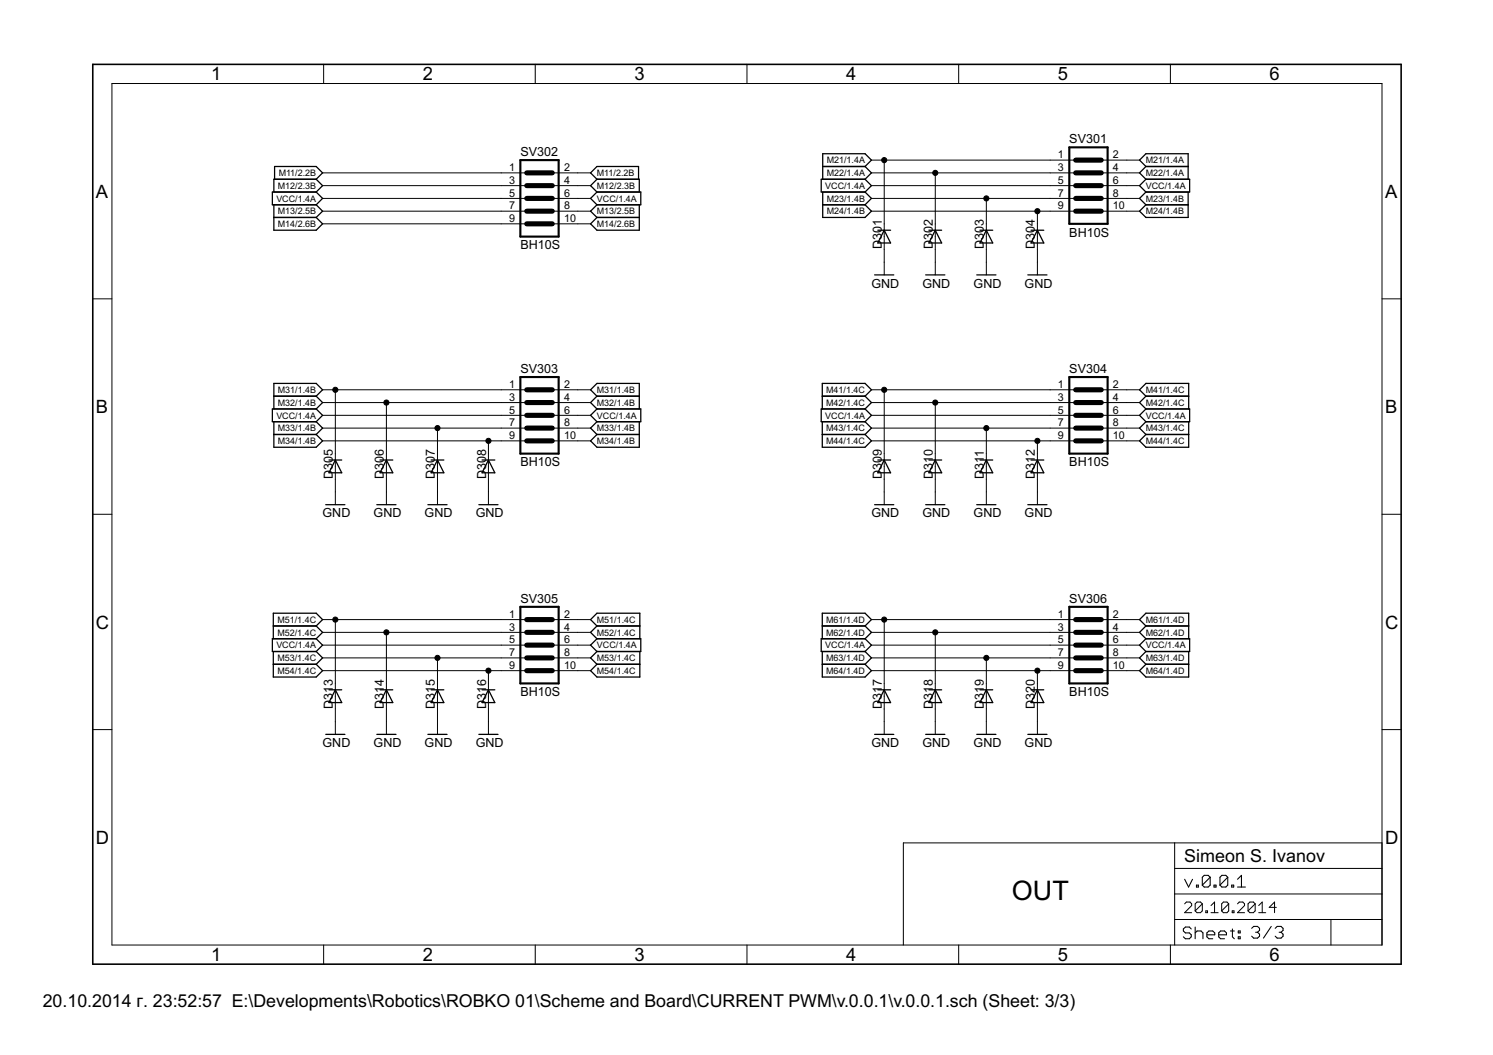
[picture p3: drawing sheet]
<svg xmlns="http://www.w3.org/2000/svg" width="297mm" height="210mm" viewBox="0 0 297 210" stroke-linecap="round" stroke-linejoin="round" font-family="sans-serif">
<g fill="#000" stroke="#000" stroke-width="1">
<path d="M104.8 34.4h5.1zM104.8 36.9h5.1zM104.8 39.5h5.1zM214 31.9h5.1zM214 34.4h5.1zM214 39.5h5.1zM214 36.9h5.1zM104.8 42h5.1zM104.8 44.5h5.1zM214 42h5.1zM104.8 77.6h5.1zM214 77.6h5.1z"/>
<path d="M104.8 87.7h5.1zM104.8 85.2h5.1zM104.8 82.6h5.1zM104.8 80.1h5.1zM214 80.1h5.1zM214 85.2h5.1zM214 82.6h5.1zM214 87.7h5.1zM104.8 123.3h5.1zM104.8 125.8h5.1zM104.8 130.9h5.1zM104.8 128.4h5.1z"/>
<path d="M104.8 133.4h5.1zM214 123.3h5.1zM214 125.8h5.1zM214 130.9h5.1zM214 128.4h5.1zM214 133.4h5.1z"/>
</g>
<g fill="#000" stroke="#000" stroke-width=".25">
<path d="M54.5 35.7v2.5zM54.6 33.1v2.6zM54.2 38.2h8.7zM54.6 35.7h8.3zM54.6 33.1h8.3zM54.5 38.2h8.4zM54.5 35.7h8.4zM64.2 39.5l-1.3 1.2zM62.9 38.2l1.3 1.3zM64.2 34.4l-1.3 1.3zM62.9 33.1l1.3 1.3zM64.2 36.9l-1.3 1.3z"/>
<path d="M62.9 35.7l1.3 1.2zM117.5 39.5l1.3-1.3zM117.5 39.5l1.3 1.2zM117.5 34.4l1.3-1.3zM117.5 34.4l1.3 1.3zM117.5 36.9l1.3-1.2zM117.5 36.9l1.3 1.3zM118.8 38.2h8.7zM118.8 33.1h8.2zM118.8 35.7h8.2zM118.8 35.7h8.4zM118.8 38.2h8.4z"/>
<path d="M127 33.1v2.6zM127.2 35.7v2.5zM127.5 38.2v2.5zM163.4 35.7v2.5zM163.7 30.6v2.5zM163.7 33.1v2.6zM163.4 38.2h8.7zM163.4 35.7h8.7zM163.7 33.1h8.4zM163.7 30.6h8.4zM163.7 35.7h8.4zM163.7 38.2h8.4z"/>
<path d="M173.4 36.9l-1.3 1.3zM172.1 35.7l1.3 1.2zM172.1 33.1l1.3-1.2zM172.1 30.6l1.3 1.3zM173.4 34.4l-1.3 1.3zM172.1 33.1l1.3 1.3zM173.4 39.5l-1.3 1.2zM172.1 38.2l1.3 1.3zM226.7 36.9l1.3-1.2zM226.7 36.9l1.3 1.3zM226.7 31.9l1.3-1.3zM226.7 31.9l1.3 1.2z"/>
<path d="M226.7 34.4l1.3-1.3zM226.7 34.4l1.3 1.3zM226.7 39.5l1.3-1.3zM226.7 39.5l1.3 1.2zM228 35.7h8.7zM228 38.2h8.7zM228 30.6h8.4zM228 33.1h8.4zM228 35.7h8.4zM228 38.2h8.4zM236.4 30.6v2.5zM236.4 33.1v2.6z"/>
<path d="M236.4 38.2v2.5zM236.7 35.7v2.5zM54.2 38.2v2.5zM54.5 40.7v2.6zM54.5 43.3v2.5zM54.2 40.7h8.7zM54.5 43.3h8.4zM54.5 40.7h8.4zM54.5 45.8h8.4zM62.9 43.3l1.3-1.3zM62.9 40.7l1.3 1.3zM64.2 44.5l-1.3 1.3z"/>
<path d="M62.9 43.3l1.3 1.2zM117.5 42l1.3-1.3zM117.5 42l1.3 1.3zM117.5 44.5l1.3-1.2zM117.5 44.5l1.3 1.3zM118.8 40.7h8.7zM118.8 40.7h8.4zM118.8 43.3h8.4zM118.8 45.8h8.4zM127.2 40.7v2.6zM127.2 43.3v2.5zM163.7 38.2v2.5z"/>
<path d="M163.7 40.7v2.6zM163.7 40.7h8.4zM163.7 43.3h8.4zM172.1 43.3l1.3-1.3zM172.1 40.7l1.3 1.3zM174 54.7h3.8zM174.6 45.8h1.3zM174.6 48.3h2.6zM175.9 45.8l-1.3 2.5zM175.9 45.8h1.3zM175.9 45.8l1.3 2.5zM184.2 54.7h3.8z"/>
<path d="M184.8 45.8h1.3zM184.8 48.3h2.5zM186.1 45.8l-1.3 2.5zM186.1 45.8h1.2zM186.1 45.8l1.2 2.5zM194.3 54.7h3.8zM195 45.8h1.2zM195 48.3h2.5zM196.2 45.8l-1.2 2.5zM196.2 45.8h1.3zM196.2 45.8l1.3 2.5zM204.5 54.7h3.8z"/>
<path d="M205.1 45.8h1.3zM205.1 48.3h2.6zM206.4 45.8l-1.3 2.5zM206.4 45.8h1.3zM206.4 45.8l1.3 2.5zM226.7 42l1.3-1.3zM226.7 42l1.3 1.3zM228 40.7h8.4zM228 43.3h8.4zM236.4 40.7v2.6zM54.5 76.3v2.5zM54.5 78.8h8.4z"/>
<path d="M54.5 76.3h8.4zM64.2 77.6l-1.3 1.2zM62.9 76.3l1.3 1.3zM117.5 77.6l1.3-1.3zM117.5 77.6l1.3 1.2zM118.8 78.8h8.4zM118.8 76.3h8.4zM127.2 78.8v2.6zM127.2 76.3v2.5zM163.6 76.3v2.5zM163.6 78.8h8.5zM163.6 76.3h8.5z"/>
<path d="M173.4 77.6l-1.3 1.2zM172.1 76.3l1.3 1.3zM226.7 77.6l1.3-1.3zM226.7 77.6l1.3 1.2zM228 76.3h8.5zM228 78.8h8.5zM236.5 76.3v2.5zM236.5 78.8v2.6zM54.2 81.4v2.5zM54.5 78.8v2.6zM54.5 83.9v2.5zM54.5 86.4v2.6z"/>
<path d="M54.2 83.9h8.7zM54.2 81.4h8.7zM54.5 81.4h8.4zM54.5 86.4h8.4zM54.5 83.9h8.4zM54.5 89h8.4zM64.2 82.6l-1.3 1.3zM62.9 81.4l1.3 1.2zM64.2 80.1l-1.3 1.3zM62.9 78.8l1.3 1.3zM64.2 85.2l-1.3 1.2zM62.9 83.9l1.3 1.3z"/>
<path d="M64.2 87.7l-1.3 1.3zM62.9 86.4l1.3 1.3zM65.4 91.5h1.3zM65.4 94.1h2.6zM66.7 91.5l-1.3 2.6zM66.7 91.5h1.3zM66.7 91.5l1.3 2.6zM75.6 91.5h1.3zM75.6 94.1h2.5zM76.9 91.5l-1.3 2.6zM76.9 91.5h1.2zM76.9 91.5l1.2 2.6z"/>
<path d="M85.8 91.5h1.2zM85.8 94.1h2.5zM87 91.5l-1.2 2.6zM87 91.5h1.3zM87 91.5l1.3 2.6zM95.9 91.5h1.3zM95.9 94.1h2.5zM97.2 91.5l-1.3 2.6zM97.2 91.5h1.2zM97.2 91.5l1.2 2.6zM117.5 82.6l1.3-1.2zM117.5 82.6l1.3 1.3z"/>
<path d="M117.5 80.1l1.3-1.3zM117.5 80.1l1.3 1.3zM117.5 85.2l1.3-1.3zM117.5 85.2l1.3 1.2zM117.5 87.7l1.3-1.3zM117.5 87.7l1.3 1.3zM118.8 81.4h8.7zM118.8 83.9h8.7zM118.8 81.4h8.4zM118.8 83.9h8.4zM118.8 86.4h8.4zM118.8 89h8.4z"/>
<path d="M127.2 83.9v2.5zM127.2 86.4v2.6zM127.5 81.4v2.5zM163.4 81.4v2.5zM163.6 78.8v2.6zM163.6 83.9v2.5zM163.6 86.4v2.6zM163.4 83.9h8.7zM163.4 81.4h8.7zM163.6 81.4h8.5zM163.6 86.4h8.5zM163.6 83.9h8.5z"/>
<path d="M163.6 89h8.5zM173.4 82.6l-1.3 1.3zM172.1 81.4l1.3 1.2zM173.4 80.1l-1.3 1.3zM172.1 78.8l1.3 1.3zM173.4 85.2l-1.3 1.2zM172.1 83.9l1.3 1.3zM173.4 87.7l-1.3 1.3zM172.1 86.4l1.3 1.3zM174.6 91.5h1.3zM174.6 94.1h2.6zM175.9 91.5l-1.3 2.6z"/>
<path d="M175.9 91.5h1.3zM175.9 91.5l1.3 2.6zM184.8 91.5h1.3zM184.8 94.1h2.5zM186.1 91.5l-1.3 2.6zM186.1 91.5h1.2zM186.1 91.5l1.2 2.6zM195 91.5h1.2zM195 94.1h2.5zM196.2 91.5l-1.2 2.6zM196.2 91.5h1.3zM196.2 91.5l1.3 2.6z"/>
<path d="M205.1 91.5h1.3zM205.1 94.1h2.6zM206.4 91.5l-1.3 2.6zM206.4 91.5h1.3zM206.4 91.5l1.3 2.6zM226.7 82.6l1.3-1.2zM226.7 82.6l1.3 1.3zM226.7 80.1l1.3-1.3zM226.7 80.1l1.3 1.3zM226.7 85.2l1.3-1.3zM226.7 85.2l1.3 1.2zM226.7 87.7l1.3-1.3z"/>
<path d="M226.7 87.7l1.3 1.3zM228 81.4h8.7zM228 83.9h8.7zM228 81.4h8.5zM228 83.9h8.5zM228 86.4h8.5zM228 89h8.5zM236.5 83.9v2.5zM236.5 86.4v2.6zM236.7 81.4v2.5zM64.8 100.4h3.8zM75 100.4h3.8z"/>
<path d="M85.1 100.4h3.8zM95.3 100.4h3.8zM174 100.4h3.8zM184.2 100.4h3.8zM194.3 100.4h3.8zM204.5 100.4h3.8zM54.2 127.1v2.5zM54.4 122v2.5zM54.4 124.5v2.6zM54.4 129.6v2.6zM54.4 132.2v2.5zM54.2 129.6h8.7z"/>
<path d="M54.2 127.1h8.7zM54.4 124.5h8.5zM54.4 122h8.5zM54.4 127.1h8.5zM54.4 132.2h8.5zM54.4 129.6h8.5zM54.4 134.7h8.5zM64.2 128.4l-1.3 1.2zM62.9 127.1l1.3 1.3zM64.2 123.3l-1.3 1.2zM62.9 122l1.3 1.3zM64.2 125.8l-1.3 1.3z"/>
<path d="M62.9 124.5l1.3 1.3zM64.2 130.9l-1.3 1.3zM62.9 129.6l1.3 1.3zM64.2 133.4l-1.3 1.3zM62.9 132.2l1.3 1.2zM65.4 137.2h1.3zM65.4 139.8h2.6zM66.7 137.2l-1.3 2.6zM66.7 137.2h1.3zM66.7 137.2l1.3 2.6zM75.6 137.2h1.3zM75.6 139.8h2.5z"/>
<path d="M76.9 137.2l-1.3 2.6zM76.9 137.2h1.2zM76.9 137.2l1.2 2.6zM85.8 137.2h1.2zM85.8 139.8h2.5zM87 137.2l-1.2 2.6zM87 137.2h1.3zM87 137.2l1.3 2.6zM95.9 137.2h1.3zM95.9 139.8h2.5zM97.2 137.2l-1.3 2.6zM97.2 137.2h1.2z"/>
<path d="M97.2 137.2l1.2 2.6zM117.5 128.4l1.3-1.3zM117.5 128.4l1.3 1.2zM117.5 123.3l1.3-1.3zM117.5 123.3l1.3 1.2zM117.5 125.8l1.3-1.3zM117.5 125.8l1.3 1.3zM117.5 130.9l1.3-1.3zM117.5 130.9l1.3 1.3zM117.5 133.4l1.3-1.2zM117.5 133.4l1.3 1.3zM118.8 127.1h8.7z"/>
<path d="M118.8 129.6h8.7zM118.8 122h8.5zM118.8 124.5h8.5zM118.8 127.1h8.5zM118.8 129.6h8.5zM118.8 132.2h8.5zM118.8 134.7h8.5zM127.3 122v2.5zM127.3 124.5v2.6zM127.3 129.6v2.6zM127.3 132.2v2.5zM127.5 127.1v2.5z"/>
<path d="M163.4 127.1v2.5zM163.6 122v2.5zM163.6 124.5v2.6zM163.6 129.6v2.6zM163.6 132.2v2.5zM163.4 129.6h8.7zM163.4 127.1h8.7zM163.6 124.5h8.5zM163.6 122h8.5zM163.6 127.1h8.5zM163.6 132.2h8.5zM163.6 129.6h8.5z"/>
<path d="M163.6 134.7h8.5zM173.4 128.4l-1.3 1.2zM172.1 127.1l1.3 1.3zM173.4 123.3l-1.3 1.2zM172.1 122l1.3 1.3zM173.4 125.8l-1.3 1.3zM172.1 124.5l1.3 1.3zM173.4 130.9l-1.3 1.3zM172.1 129.6l1.3 1.3zM173.4 133.4l-1.3 1.3zM172.1 132.2l1.3 1.2zM174.6 137.2h1.3z"/>
<path d="M174.6 139.8h2.6zM175.9 137.2l-1.3 2.6zM175.9 137.2h1.3zM175.9 137.2l1.3 2.6zM184.8 137.2h1.3zM184.8 139.8h2.5zM186.1 137.2l-1.3 2.6zM186.1 137.2h1.2zM186.1 137.2l1.2 2.6zM195 137.2h1.2zM195 139.8h2.5zM196.2 137.2l-1.2 2.6z"/>
<path d="M196.2 137.2h1.3zM196.2 137.2l1.3 2.6zM205.1 137.2h1.3zM205.1 139.8h2.6zM206.4 137.2l-1.3 2.6zM206.4 137.2h1.3zM206.4 137.2l1.3 2.6zM226.7 128.4l1.3-1.3zM226.7 128.4l1.3 1.2zM226.7 123.3l1.3-1.3zM226.7 123.3l1.3 1.2zM226.7 125.8l1.3-1.3z"/>
<path d="M226.7 125.8l1.3 1.3zM226.7 130.9l1.3-1.3zM226.7 130.9l1.3 1.3zM226.7 133.4l1.3-1.2zM226.7 133.4l1.3 1.3zM228 127.1h8.7zM228 129.6h8.7zM228 122h8.5zM228 124.5h8.5zM228 127.1h8.5zM228 129.6h8.5zM228 132.2h8.5z"/>
<path d="M228 134.7h8.5zM236.5 122v2.5zM236.5 124.5v2.6zM236.5 129.6v2.6zM236.5 132.2v2.5zM236.7 127.1v2.5zM64.8 146.1h3.8zM75 146.1h3.8zM85.1 146.1h3.8zM95.3 146.1h3.8zM174 146.1h3.8zM184.2 146.1h3.8z"/>
<path d="M194.3 146.1h3.8zM204.5 146.1h3.8z"/>
</g>
<g fill="#000" stroke="#000" stroke-width=".2">
<path d="M22.3 16.6v171.4zM64.4 12.8v3.8zM106.5 12.8v3.8zM148.6 12.8v3.8zM190.7 12.8v3.8zM232.9 12.8v3.8zM22.3 16.6h252.7zM64.2 39.5h35.5zM64.2 34.4h35.5zM64.2 36.9h35.5zM99.7 34.4h5.1zM99.7 36.9h5.1z"/>
<path d="M99.7 39.5h5.1zM109.9 34.4h5.1zM109.9 36.9h5.1zM109.9 39.5h5.1zM115 39.5h2.5zM115 34.4h2.5zM115 36.9h2.5zM173.4 36.9h35.5zM173.4 31.9h2.5zM173.4 34.4h12.7zM173.4 39.5h22.8zM175.9 31.9h33z"/>
<path d="M186.1 34.4h22.8zM196.2 39.5h12.7zM208.9 31.9h5.1zM208.9 34.4h5.1zM208.9 36.9h5.1zM208.9 39.5h5.1zM219.1 31.9h5.1zM219.1 34.4h5.1zM219.1 36.9h5.1zM219.1 39.5h5.1zM224.2 36.9h2.5zM224.2 31.9h2.5z"/>
<path d="M224.2 34.4h2.5zM224.2 39.5h2.5zM18.5 59.5h3.8zM64.2 42h35.5zM64.2 44.5h35.5zM99.7 42h5.1zM99.7 44.5h5.1zM109.9 42h5.1zM109.9 44.5h5.1zM115 42h2.5zM115 44.5h2.5zM173.4 42h33z"/>
<path d="M175.9 47.1v2.5zM175.9 44.5v2.6zM175.9 52.2v2.5zM175.9 31.9v12.6zM175.9 49.6v2.6zM186.1 47.1v2.5zM186.1 44.5v2.6zM186.1 52.2v2.5zM186.1 34.4v10.1zM186.1 49.6v2.6zM196.2 47.1v2.5zM196.2 44.5v2.6z"/>
<path d="M196.2 52.2v2.5zM196.2 39.5v5zM196.2 49.6v2.6zM206.4 47.1v2.5zM206.4 44.5v2.6zM206.4 52.2v2.5zM206.4 42h2.5zM206.4 42v2.5zM206.4 49.6v2.6zM208.9 42h5.1zM219.1 42h5.1zM224.2 42h2.5z"/>
<path d="M275 59.5h3.8zM64.2 77.6h2.5zM66.7 77.6h33zM99.7 77.6h5.1zM109.9 77.6h5.1zM115 77.6h2.5zM173.4 77.6h2.5zM175.9 77.6h33zM208.9 77.6h5.1zM219.1 77.6h5.1zM224.2 77.6h2.5zM64.2 82.6h35.5z"/>
<path d="M64.2 80.1h12.7zM64.2 85.2h22.8zM64.2 87.7h33zM66.7 92.8v2.5zM66.7 90.3v2.5zM66.7 97.9v2.5zM66.7 77.6v12.7zM66.7 95.3v2.6zM76.9 92.8v2.5zM76.9 90.3v2.5zM76.9 97.9v2.5zM76.9 80.1h22.8z"/>
<path d="M76.9 80.1v10.2zM76.9 95.3v2.6zM87 92.8v2.5zM87 90.3v2.5zM87 97.9v2.5zM87 85.2h12.7zM87 85.2v5.1zM87 95.3v2.6zM97.2 92.8v2.5zM97.2 90.3v2.5zM97.2 97.9v2.5zM97.2 87.7h2.5z"/>
<path d="M97.2 87.7v2.6zM97.2 95.3v2.6zM99.7 80.1h5.1zM99.7 82.6h5.1zM99.7 85.2h5.1zM99.7 87.7h5.1zM109.9 80.1h5.1zM109.9 82.6h5.1zM109.9 85.2h5.1zM109.9 87.7h5.1zM115 82.6h2.5zM115 80.1h2.5z"/>
<path d="M115 85.2h2.5zM115 87.7h2.5zM173.4 82.6h35.5zM173.4 80.1h12.7zM173.4 85.2h22.8zM173.4 87.7h33zM175.9 92.8v2.5zM175.9 90.3v2.5zM175.9 97.9v2.5zM175.9 77.6v12.7zM175.9 95.3v2.6zM186.1 92.8v2.5z"/>
<path d="M186.1 90.3v2.5zM186.1 97.9v2.5zM186.1 80.1h22.8zM186.1 80.1v10.2zM186.1 95.3v2.6zM196.2 92.8v2.5zM196.2 90.3v2.5zM196.2 97.9v2.5zM196.2 85.2h12.7zM196.2 85.2v5.1zM196.2 95.3v2.6zM206.4 92.8v2.5z"/>
<path d="M206.4 90.3v2.5zM206.4 97.9v2.5zM206.4 87.7h2.5zM206.4 87.7v2.6zM206.4 95.3v2.6zM208.9 80.1h5.1zM208.9 82.6h5.1zM208.9 85.2h5.1zM208.9 87.7h5.1zM219.1 80.1h5.1zM219.1 82.6h5.1zM219.1 85.2h5.1z"/>
<path d="M219.1 87.7h5.1zM224.2 82.6h2.5zM224.2 80.1h2.5zM224.2 85.2h2.5zM224.2 87.7h2.5zM18.5 102.3h3.8zM275 102.3h3.8zM64.2 128.4h35.5zM64.2 123.3h2.5zM64.2 125.8h12.7zM64.2 130.9h22.8zM64.2 133.4h33z"/>
<path d="M66.7 136v2.5zM66.7 123.3h33zM66.7 123.3v12.7zM76.9 136v2.5zM76.9 125.8h22.8zM76.9 125.8v10.2zM87 136v2.5zM87 130.9h12.7zM87 130.9v5.1zM97.2 136v2.5zM97.2 133.4h2.5zM97.2 133.4v2.6z"/>
<path d="M99.7 123.3h5.1zM99.7 125.8h5.1zM99.7 128.4h5.1zM99.7 130.9h5.1zM99.7 133.4h5.1zM109.9 123.3h5.1zM109.9 125.8h5.1zM109.9 128.4h5.1zM109.9 130.9h5.1zM109.9 133.4h5.1zM115 128.4h2.5zM115 123.3h2.5z"/>
<path d="M115 125.8h2.5zM115 130.9h2.5zM115 133.4h2.5zM173.4 128.4h35.5zM173.4 123.3h2.5zM173.4 125.8h12.7zM173.4 130.9h22.8zM173.4 133.4h33zM175.9 136v2.5zM175.9 123.3h33zM175.9 123.3v12.7zM186.1 136v2.5z"/>
<path d="M186.1 125.8h22.8zM186.1 125.8v10.2zM196.2 136v2.5zM196.2 130.9h12.7zM196.2 130.9v5.1zM206.4 136v2.5zM206.4 133.4h2.5zM206.4 133.4v2.6zM208.9 123.3h5.1zM208.9 125.8h5.1zM208.9 128.4h5.1zM208.9 130.9h5.1z"/>
<path d="M208.9 133.4h5.1zM219.1 123.3h5.1zM219.1 125.8h5.1zM219.1 128.4h5.1zM219.1 130.9h5.1zM219.1 133.4h5.1zM224.2 128.4h2.5zM224.2 123.3h2.5zM224.2 125.8h2.5zM224.2 130.9h2.5zM224.2 133.4h2.5zM18.5 145.2h3.8z"/>
<path d="M66.7 138.5v2.6zM66.7 143.6v2.5zM66.7 141.1v2.5zM76.9 138.5v2.6zM76.9 143.6v2.5zM76.9 141.1v2.5zM87 138.5v2.6zM87 143.6v2.5zM87 141.1v2.5zM97.2 138.5v2.6zM97.2 143.6v2.5zM97.2 141.1v2.5z"/>
<path d="M175.9 138.5v2.6zM175.9 143.6v2.5zM175.9 141.1v2.5zM186.1 138.5v2.6zM186.1 143.6v2.5zM186.1 141.1v2.5zM196.2 138.5v2.6zM196.2 143.6v2.5zM196.2 141.1v2.5zM206.4 138.5v2.6zM206.4 143.6v2.5zM206.4 141.1v2.5z"/>
<path d="M275 145.2h3.8zM179.7 167.7h54zM233.7 167.7h41.3zM233.7 177.9h41.3zM233.7 172.8v5.1zM233.7 172.8h41.3zM233.7 167.7v5.1zM236 179.5l-.3 .3zM236 179.5h.7zM236.7 179.5l.4 .3zM238.1 179.5l-.3 .3zM238.1 179.5h.7z"/>
<path d="M238.8 179.5l.4 .3zM239.2 179.8v1.4zM241.6 179.5v2.1zM243.4 179.5l-.3 .3zM243.4 179.5h.7zM244.1 179.5l.4 .3zM244.5 179.8v1.4zM246.5 179.5l-.3 .3zM246.5 179.5h.8zM247.3 179.5l.3 .3zM248.7 179.5l-.4 .3zM248.7 179.5h.7z"/>
<path d="M249.4 179.5l.3 .3zM249.7 179.8v1.4zM251.1 179.5v2.1zM253.6 179.5l-1.1 1zM275 172.8v5.1zM275 167.7v5.1zM22.3 188h252.7zM64.4 188v3.8zM106.5 188v3.8zM148.6 188v3.8zM179.7 167.7v20.3zM190.7 188v3.8z"/>
<path d="M232.9 188v3.8zM233.7 182.9v5.1zM233.7 177.9v5zM237.1 180.2l-1.4 1.4zM235.7 181.6h1.4zM237.1 179.8v.4zM237.8 179.8v1.4zM237.8 181.2l1.4-1.4zM237.8 181.2l.3 .4zM238.1 181.6h.7zM239.2 181.2l-.4 .4zM239.9 181.2v.4z"/>
<path d="M239.9 181.2h.3zM240.2 181.2v.4zM239.9 181.6h.3zM240.9 180.2l.7-.7zM240.9 181.6h1.5zM243.1 179.8v1.4zM243.1 181.2l1.4-1.4zM243.1 181.2l.3 .4zM243.4 181.6h.7zM244.5 181.2l-.4 .4zM245.2 181.2v.4zM245.2 181.2h.3z"/>
<path d="M245.5 181.2v.4zM245.2 181.6h.3zM247.6 180.2l-1.4 1.4zM246.2 181.6h1.4zM247.6 179.8v.4zM248.3 179.8v1.4zM248.3 181.2l1.4-1.4zM248.3 181.2l.4 .4zM248.7 181.6h.7zM249.7 181.2l-.3 .4zM251.1 179.5l-.7 .7zM250.4 181.6h1.4z"/>
<path d="M252.5 180.5h1.4zM253.6 179.5v2.1zM264.8 182.9v5.1zM264.8 182.9h10.2zM233.7 182.9h31.1zM275 182.9v5.1zM275 177.9v5zM275 16.6v171.4z"/>
<circle cx="175.9" cy="31.9" r=".51"/>
<circle cx="186.1" cy="34.4" r=".51"/>
<circle cx="196.2" cy="39.5" r=".51"/>
<circle cx="206.4" cy="42" r=".51"/>
<circle cx="66.7" cy="77.6" r=".51"/>
<circle cx="175.9" cy="77.6" r=".51"/>
<circle cx="76.9" cy="80.1" r=".51"/>
<circle cx="87" cy="85.2" r=".51"/>
<circle cx="97.2" cy="87.7" r=".51"/>
<circle cx="186.1" cy="80.1" r=".51"/>
<circle cx="196.2" cy="85.2" r=".51"/>
<circle cx="206.4" cy="87.7" r=".51"/>
<circle cx="66.7" cy="123.3" r=".51"/>
<circle cx="76.9" cy="125.8" r=".51"/>
<circle cx="87" cy="130.9" r=".51"/>
<circle cx="97.2" cy="133.4" r=".51"/>
<circle cx="175.9" cy="123.3" r=".51"/>
<circle cx="186.1" cy="125.8" r=".51"/>
<circle cx="196.2" cy="130.9" r=".51"/>
<circle cx="206.4" cy="133.4" r=".51"/>
</g>
<g fill="#000" stroke="#000" stroke-width=".21">
<path d="M235.7 174.9l.8 1.6zM237.3 174.9l-.8 1.6zM238 176.1v.4zM238 176.1h.4zM238.4 176.1v.4zM238 176.5h.4zM239.2 174.5v1.6zM239.2 174.5l.4-.3zM239.2 176.1l1.6-1.6zM239.6 174.2h.8zM239.2 176.1l.4 .4zM240.4 174.2l.4 .3z"/>
<path d="M239.6 176.5h.8zM240.8 174.5v1.6zM240.4 176.5l.4-.4zM241.5 176.1v.4zM241.5 176.1h.4zM241.9 176.1v.4zM241.5 176.5h.4zM242.7 174.5v1.6zM242.7 174.5l.4-.3zM244.3 174.5l-1.6 1.6zM243.1 174.2h.8zM242.7 176.1l.4 .4z"/>
<path d="M243.9 174.2l.4 .3zM243.1 176.5h.8zM244.3 174.5v1.6zM244.3 176.1l-.4 .4zM245 176.1v.4zM245 176.1h.4zM245.4 176.1v.4zM245 176.5h.4zM247 174.2l-.8 .7zM246.2 176.5h1.6zM247 174.2v2.3zM235.4 184.8v.4z"/>
<path d="M235.4 185.2l.4 .4zM235.4 184.8l.4-.4zM235.8 185.6h.8zM235.4 186.4l.4 .4zM235.8 184.4h.8zM236.6 185.6l.4 .4zM235.8 186.8h.8zM236.6 184.4l.4 .4zM237 186v.4zM237 186.4l-.4 .4zM237.8 184.4v2.4zM237.8 185.6l.4-.4z"/>
<path d="M238.2 185.2h.8zM239 185.2l.3 .4zM239.3 185.6v1.2zM240.1 185.6v.8zM240.1 185.6l.4-.4zM240.1 186.4l.4 .4zM240.5 185.2h.8zM240.5 186.8h.8zM241.3 185.2l.4 .4zM241.7 185.6v.4zM240.1 186h1.6zM242.5 185.6v.8z"/>
<path d="M242.5 185.6l.3-.4zM242.5 186.4l.3 .4zM242.8 185.2h.8zM242.8 186.8h.8zM243.6 185.2l.4 .4zM244 185.6v.4zM242.5 186h1.5zM244.8 185.2h.8zM245.2 184.8v1.6zM245.2 186.4l.4 .4zM246.4 185.2h.3zM246.4 185.2v.4z"/>
<path d="M246.4 186.4h.3zM246.4 186.4v.4zM246.7 185.2v.4zM246.4 185.6h.3zM246.7 186.4v.4zM246.4 186.8h.3zM249 184.7l.4-.4zM249.4 184.3h.8zM249 186.3l.4 .3zM250.2 184.3l.4 .4zM249.8 185.5h.4zM250.2 185.5l.4 .4z"/>
<path d="M249.4 186.6h.8zM250.6 184.7v.4zM250.2 185.5l.4-.4zM250.6 185.9v.4zM250.2 186.6l.4-.3zM252.9 184.3l-1.5 2.3zM253.7 184.7l.4-.4zM254.1 184.3h.8zM253.7 186.3l.4 .3zM254.9 184.3l.4 .4zM254.5 185.5h.4zM254.9 185.5l.4 .4z"/>
<path d="M254.1 186.6h.8zM255.3 184.7v.4zM254.9 185.5l.4-.4zM255.3 185.9v.4zM254.9 186.6l.4-.3z"/>
</g>
<path d="M18.5 12.8v179zM18.5 12.8h260.3zM18.5 191.8h260.3zM278.8 12.8v179z" fill="#000" stroke="#000" stroke-width=".32"/>
<g fill="#000" stroke="#000" stroke-width=".42">
<path d="M103.5 31.9h7.6zM103.5 31.9v15.2zM212.7 29.3h7.7zM212.7 29.3v15.2zM111.1 31.9v15.2zM103.5 47.1h7.6zM220.4 29.3v15.2zM212.7 44.5h7.7zM103.5 75h7.6zM103.5 75v15.3zM212.7 75h7.7zM212.7 75v15.3z"/>
<path d="M111.1 75v15.3zM103.5 90.3h7.6zM220.4 75v15.3zM212.7 90.3h7.7zM103.5 120.7h7.6zM103.5 120.7v15.3zM111.1 120.7v15.3zM103.5 136h7.6zM212.7 120.7h7.7zM212.7 120.7v15.3zM220.4 120.7v15.3zM212.7 136h7.7z"/>
</g>
<g fill="#000" stroke="#000" stroke-width=".61">
<path d="M104.8 39.5h1.3zM104.8 36.9h1.3zM104.8 34.4h1.3zM108.6 39.5h1.3zM108.6 36.9h1.3zM108.6 34.4h1.3zM214 39.5h1.3zM214 36.9h1.3zM214 34.4h1.3zM214 31.9h1.3zM217.8 39.5h1.3zM217.8 36.9h1.3z"/>
<path d="M217.8 34.4h1.3zM217.8 31.9h1.3zM104.8 44.5h1.3zM104.8 42h1.3zM108.6 44.5h1.3zM108.6 42h1.3zM214 42h1.3zM217.8 42h1.3zM104.8 77.6h1.3zM108.6 77.6h1.3zM214 77.6h1.3zM217.8 77.6h1.3z"/>
<path d="M104.8 87.7h1.3zM104.8 85.2h1.3zM104.8 82.6h1.3zM104.8 80.1h1.3zM108.6 87.7h1.3zM108.6 85.2h1.3zM108.6 82.6h1.3zM108.6 80.1h1.3zM214 87.7h1.3zM214 85.2h1.3zM214 82.6h1.3zM214 80.1h1.3z"/>
<path d="M217.8 87.7h1.3zM217.8 85.2h1.3zM217.8 82.6h1.3zM217.8 80.1h1.3zM104.8 133.4h1.3zM104.8 130.9h1.3zM104.8 128.4h1.3zM104.8 125.8h1.3zM104.8 123.3h1.3zM108.6 133.4h1.3zM108.6 130.9h1.3zM108.6 128.4h1.3z"/>
<path d="M108.6 125.8h1.3zM108.6 123.3h1.3zM214 133.4h1.3zM214 130.9h1.3zM214 128.4h1.3zM214 125.8h1.3zM214 123.3h1.3zM217.8 133.4h1.3zM217.8 130.9h1.3zM217.8 128.4h1.3zM217.8 125.8h1.3zM217.8 123.3h1.3z"/>
</g>
<text font-size="6" x="201.3" y="179.1">OUT</text>
<g font-size="4.1">
<text x="42" y="16">1</text>
<text x="84.1" y="16">2</text>
<text x="126.3" y="16">3</text>
<text x="168.4" y="16">4</text>
<text x="210.5" y="16">5</text>
<text x="252.6" y="16">6</text>
<text x="19.1" y="39.3">A</text>
<text x="275.6" y="39.3">A</text>
<text x="19.1" y="82.2">B</text>
<text x="275.6" y="82.2">B</text>
<text x="19.1" y="125">C</text>
<text x="275.6" y="125">C</text>
<text x="19.1" y="167.9">D</text>
<text x="275.6" y="167.9">D</text>
<text x="42" y="191.2">1</text>
<text x="84.1" y="191.2">2</text>
<text x="126.3" y="191.2">3</text>
<text x="168.4" y="191.2">4</text>
<text x="210.5" y="191.2">5</text>
<text x="252.6" y="191.2">6</text>
</g>
<g font-size="4">
<text x="235.6" y="171.5">Simeon S. Ivanov</text>
<text x="8.5" y="200.4">20.10.2014 г. 23:52:57 E:\Developments\Robotics\ROBKO 01\Scheme and Board\CURRENT PWM\v.0.0.1\v.0.0.1.sch (Sheet: 3/3)</text>
</g>
<g font-size="2.8">
<text x="212.7" y="28.5">SV301</text>
<text x="103.5" y="31.1">SV302</text>
<text x="175.4" y="47.8" transform="rotate(-90 175.4 47.8)">301</text>
<text x="185.6" y="47.8" transform="rotate(-90 185.6 47.8)">302</text>
<text x="195.7" y="47.8" transform="rotate(-90 195.7 47.8)">303</text>
<text x="205.9" y="47.8" transform="rotate(-90 205.9 47.8)">304</text>
<text x="212.7" y="47.1">BH10S</text>
<text x="103.5" y="49.6">BH10S</text>
<text x="175.4" y="49.6" transform="rotate(-90 175.4 49.6)">D</text>
<text x="185.6" y="49.6" transform="rotate(-90 185.6 49.6)">D</text>
<text x="195.7" y="49.6" transform="rotate(-90 195.7 49.6)">D</text>
<text x="205.9" y="49.6" transform="rotate(-90 205.9 49.6)">D</text>
<text x="173.4" y="57.2">GND</text>
<text x="183.5" y="57.2">GND</text>
<text x="193.7" y="57.2">GND</text>
<text x="203.9" y="57.2">GND</text>
<text x="103.5" y="74.3">SV303</text>
<text x="212.7" y="74.3">SV304</text>
<text x="66.2" y="95.3" transform="rotate(-90 66.2 95.3)">D</text>
<text x="66.2" y="93.5" transform="rotate(-90 66.2 93.5)">305</text>
<text x="76.4" y="95.3" transform="rotate(-90 76.4 95.3)">D</text>
<text x="76.4" y="93.5" transform="rotate(-90 76.4 93.5)">306</text>
<text x="86.5" y="95.3" transform="rotate(-90 86.5 95.3)">D</text>
<text x="86.5" y="93.5" transform="rotate(-90 86.5 93.5)">307</text>
<text x="96.7" y="95.3" transform="rotate(-90 96.7 95.3)">D</text>
<text x="96.7" y="93.5" transform="rotate(-90 96.7 93.5)">308</text>
<text x="103.5" y="92.8">BH10S</text>
<text x="175.4" y="95.3" transform="rotate(-90 175.4 95.3)">D</text>
<text x="175.4" y="93.5" transform="rotate(-90 175.4 93.5)">309</text>
<text x="185.6" y="95.3" transform="rotate(-90 185.6 95.3)">D</text>
<text x="185.6" y="93.5" transform="rotate(-90 185.6 93.5)">310</text>
<text x="195.7" y="95.3" transform="rotate(-90 195.7 95.3)">D</text>
<text x="195.7" y="93.5" transform="rotate(-90 195.7 93.5)">311</text>
<text x="205.9" y="95.3" transform="rotate(-90 205.9 95.3)">D</text>
<text x="205.9" y="93.5" transform="rotate(-90 205.9 93.5)">312</text>
<text x="212.7" y="92.8">BH10S</text>
<text x="64.2" y="103">GND</text>
<text x="74.3" y="103">GND</text>
<text x="84.5" y="103">GND</text>
<text x="94.6" y="103">GND</text>
<text x="173.4" y="103">GND</text>
<text x="183.5" y="103">GND</text>
<text x="193.7" y="103">GND</text>
<text x="203.9" y="103">GND</text>
<text x="103.5" y="120">SV305</text>
<text x="212.7" y="120">SV306</text>
<text x="66.2" y="141" transform="rotate(-90 66.2 141)">D</text>
<text x="66.2" y="139.2" transform="rotate(-90 66.2 139.2)">313</text>
<text x="76.4" y="141" transform="rotate(-90 76.4 141)">D</text>
<text x="76.4" y="139.2" transform="rotate(-90 76.4 139.2)">314</text>
<text x="86.5" y="141" transform="rotate(-90 86.5 141)">D</text>
<text x="86.5" y="139.2" transform="rotate(-90 86.5 139.2)">315</text>
<text x="96.7" y="141" transform="rotate(-90 96.7 141)">D</text>
<text x="96.7" y="139.2" transform="rotate(-90 96.7 139.2)">316</text>
<text x="103.5" y="138.5">BH10S</text>
<text x="175.4" y="141" transform="rotate(-90 175.4 141)">D</text>
<text x="175.4" y="139.2" transform="rotate(-90 175.4 139.2)">317</text>
<text x="185.6" y="141" transform="rotate(-90 185.6 141)">D</text>
<text x="185.6" y="139.2" transform="rotate(-90 185.6 139.2)">318</text>
<text x="195.7" y="141" transform="rotate(-90 195.7 141)">D</text>
<text x="195.7" y="139.2" transform="rotate(-90 195.7 139.2)">319</text>
<text x="205.9" y="141" transform="rotate(-90 205.9 141)">D</text>
<text x="205.9" y="139.2" transform="rotate(-90 205.9 139.2)">320</text>
<text x="212.7" y="138.5">BH10S</text>
<text x="64.2" y="148.7">GND</text>
<text x="74.3" y="148.7">GND</text>
<text x="84.5" y="148.7">GND</text>
<text x="94.6" y="148.7">GND</text>
<text x="173.4" y="148.7">GND</text>
<text x="183.5" y="148.7">GND</text>
<text x="193.7" y="148.7">GND</text>
<text x="203.9" y="148.7">GND</text>
</g>
<g font-size="2.4">
<text x="101.3" y="34">1</text>
<text x="112.2" y="34">2</text>
<text x="210.5" y="31.5">1</text>
<text x="210.5" y="34">3</text>
<text x="221.4" y="31.5">2</text>
<text x="221.4" y="34">4</text>
<text x="101.3" y="36.6">3</text>
<text x="101.3" y="39.1">5</text>
<text x="101.3" y="41.6">7</text>
<text x="112.2" y="36.6">4</text>
<text x="112.2" y="39.1">6</text>
<text x="112.2" y="41.6">8</text>
<text x="210.5" y="36.6">5</text>
<text x="210.5" y="39.1">7</text>
<text x="210.5" y="41.6">9</text>
<text x="221.4" y="36.6">6</text>
<text x="221.4" y="39.1">8</text>
<text x="221.4" y="41.6">10</text>
<text x="101.3" y="44.2">9</text>
<text x="112.2" y="44.2">10</text>
<text x="101.3" y="77.2">1</text>
<text x="112.2" y="77.2">2</text>
<text x="210.5" y="77.2">1</text>
<text x="221.4" y="77.2">2</text>
<text x="101.3" y="79.7">3</text>
<text x="101.3" y="82.3">5</text>
<text x="112.2" y="79.7">4</text>
<text x="112.2" y="82.3">6</text>
<text x="210.5" y="79.7">3</text>
<text x="210.5" y="82.3">5</text>
<text x="221.4" y="79.7">4</text>
<text x="221.4" y="82.3">6</text>
<text x="101.3" y="84.8">7</text>
<text x="101.3" y="87.4">9</text>
<text x="112.2" y="84.8">8</text>
<text x="112.2" y="87.4">10</text>
<text x="210.5" y="84.8">7</text>
<text x="210.5" y="87.4">9</text>
<text x="221.4" y="84.8">8</text>
<text x="221.4" y="87.4">10</text>
<text x="101.3" y="122.9">1</text>
<text x="101.3" y="125.5">3</text>
<text x="112.2" y="122.9">2</text>
<text x="112.2" y="125.5">4</text>
<text x="210.5" y="122.9">1</text>
<text x="210.5" y="125.5">3</text>
<text x="221.4" y="122.9">2</text>
<text x="221.4" y="125.5">4</text>
<text x="101.3" y="128">5</text>
<text x="101.3" y="130.5">7</text>
<text x="112.2" y="128">6</text>
<text x="112.2" y="130.5">8</text>
<text x="210.5" y="128">5</text>
<text x="210.5" y="130.5">7</text>
<text x="221.4" y="128">6</text>
<text x="221.4" y="130.5">8</text>
<text x="101.3" y="133.1">9</text>
<text x="112.2" y="133.1">10</text>
<text x="210.5" y="133.1">9</text>
<text x="221.4" y="133.1">10</text>
</g>
<g font-size="2">
<text x="55.5" y="35">M11/2.2B</text>
<text x="118.8" y="35">M11/2.2B</text>
<text x="164.5" y="32.5">M21/1.4A</text>
<text x="164.5" y="35">M22/1.4A</text>
<text x="228" y="32.5">M21/1.4A</text>
<text x="228" y="35">M22/1.4A</text>
<text x="55" y="40.1">VCC/1.4A</text>
<text x="55.3" y="37.6">M12/2.3B</text>
<text x="118.8" y="40.1">VCC/1.4A</text>
<text x="118.8" y="37.6">M12/2.3B</text>
<text x="164.2" y="37.6">VCC/1.4A</text>
<text x="164.5" y="40.1">M23/1.4B</text>
<text x="228" y="37.6">VCC/1.4A</text>
<text x="228" y="40.1">M23/1.4B</text>
<text x="55.3" y="42.6">M13/2.5B</text>
<text x="55.3" y="45.2">M14/2.6B</text>
<text x="118.8" y="42.6">M13/2.5B</text>
<text x="118.8" y="45.2">M14/2.6B</text>
<text x="164.5" y="42.6">M24/1.4B</text>
<text x="228" y="42.6">M24/1.4B</text>
<text x="55" y="83.3">VCC/1.4A</text>
<text x="55.3" y="80.7">M32/1.4B</text>
<text x="55.3" y="78.2">M31/1.4B</text>
<text x="118.8" y="83.3">VCC/1.4A</text>
<text x="118.8" y="80.7">M32/1.4B</text>
<text x="118.8" y="78.2">M31/1.4B</text>
<text x="164.2" y="83.3">VCC/1.4A</text>
<text x="164.4" y="78.2">M41/1.4C</text>
<text x="164.4" y="80.7">M42/1.4C</text>
<text x="228" y="83.3">VCC/1.4A</text>
<text x="228" y="78.2">M41/1.4C</text>
<text x="228" y="80.7">M42/1.4C</text>
<text x="55.3" y="85.8">M33/1.4B</text>
<text x="55.3" y="88.4">M34/1.4B</text>
<text x="118.8" y="85.8">M33/1.4B</text>
<text x="118.8" y="88.4">M34/1.4B</text>
<text x="164.4" y="85.8">M43/1.4C</text>
<text x="164.4" y="88.4">M44/1.4C</text>
<text x="228" y="85.8">M43/1.4C</text>
<text x="228" y="88.4">M44/1.4C</text>
<text x="55.2" y="123.9">M51/1.4C</text>
<text x="118.8" y="123.9">M51/1.4C</text>
<text x="164.4" y="123.9">M61/1.4D</text>
<text x="228" y="123.9">M61/1.4D</text>
<text x="55" y="129">VCC/1.4A</text>
<text x="55.2" y="126.4">M52/1.4C</text>
<text x="55.2" y="131.5">M53/1.4C</text>
<text x="118.8" y="129">VCC/1.4A</text>
<text x="118.8" y="126.4">M52/1.4C</text>
<text x="118.8" y="131.5">M53/1.4C</text>
<text x="164.2" y="129">VCC/1.4A</text>
<text x="164.4" y="126.4">M62/1.4D</text>
<text x="164.4" y="131.5">M63/1.4D</text>
<text x="228" y="129">VCC/1.4A</text>
<text x="228" y="126.4">M62/1.4D</text>
<text x="228" y="131.5">M63/1.4D</text>
<text x="55.2" y="134.1">M54/1.4C</text>
<text x="118.8" y="134.1">M54/1.4C</text>
<text x="164.4" y="134.1">M64/1.4D</text>
<text x="228" y="134.1">M64/1.4D</text>
</g>
</svg>
